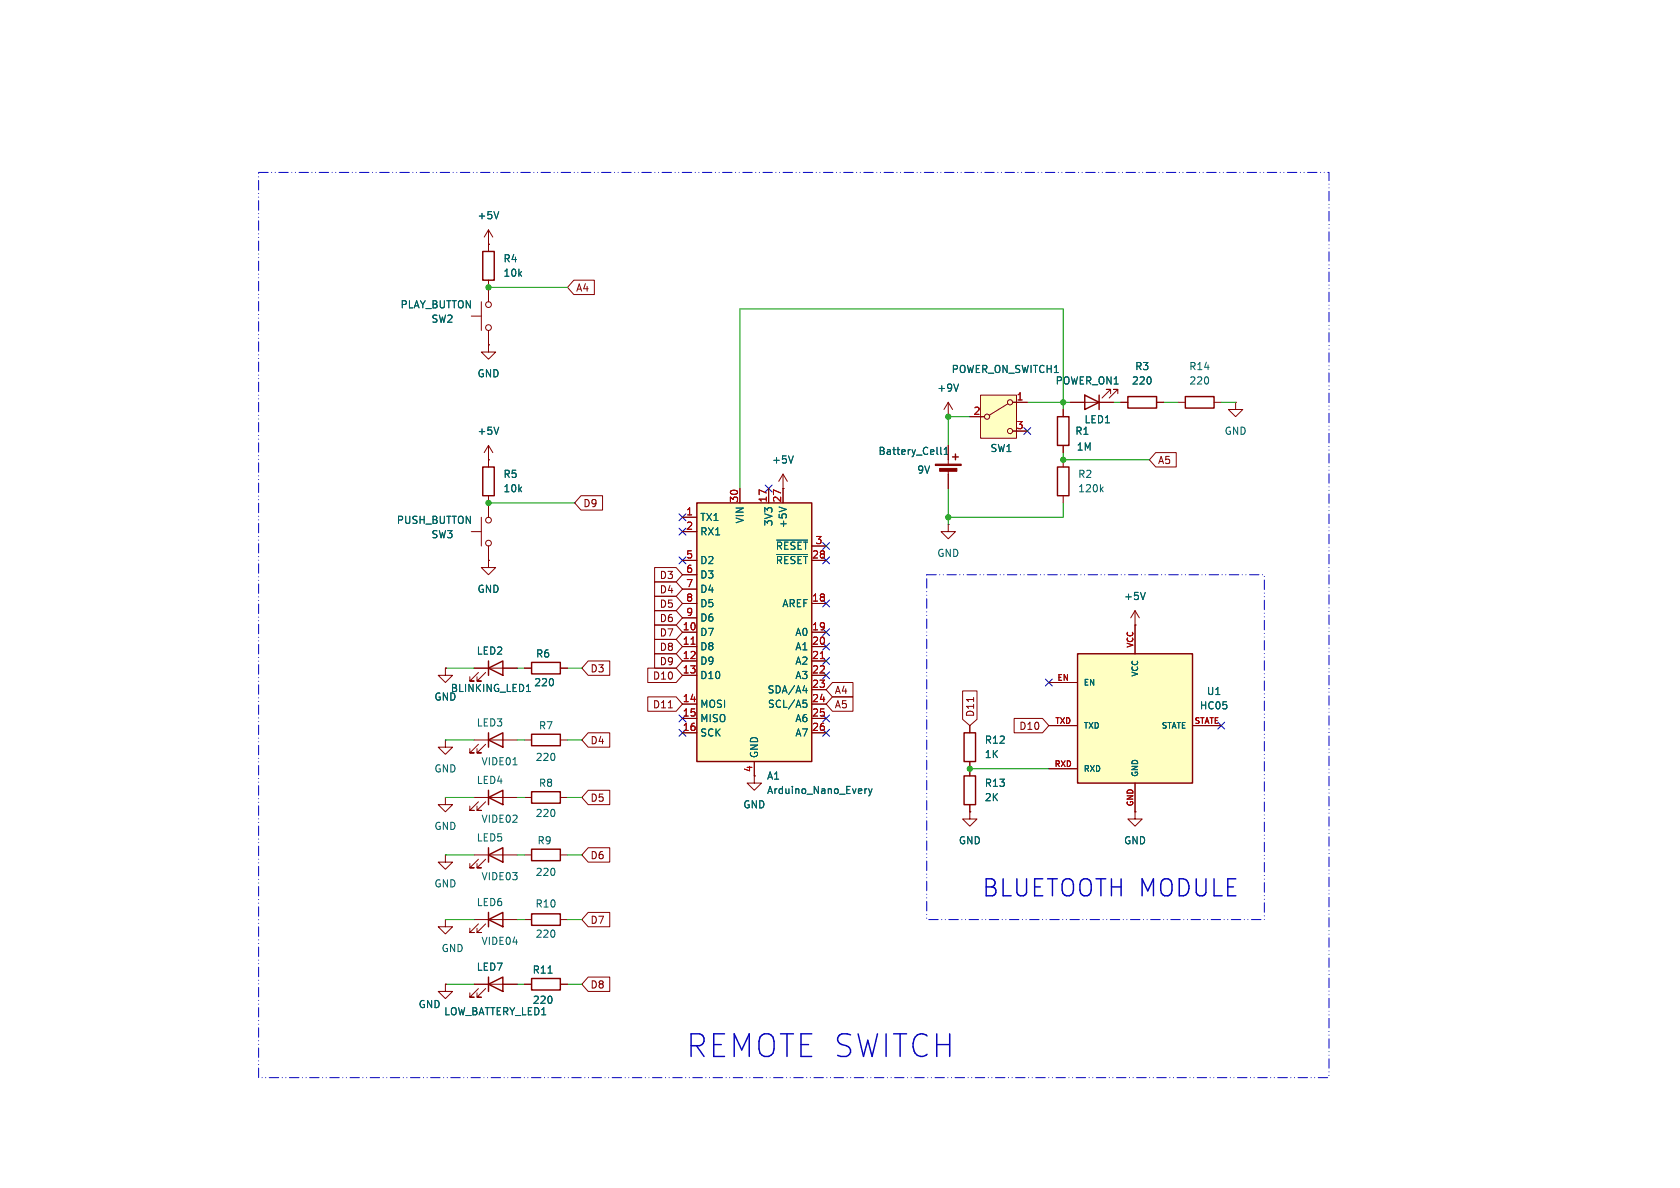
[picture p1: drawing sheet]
<svg xmlns="http://www.w3.org/2000/svg" width="297mm" height="210mm" viewBox="0 0 297 210" stroke-linecap="round" stroke-linejoin="round" font-family="sans-serif">
<g fill="none" stroke="#840000" stroke-width=".25">
<path d="M186.9 73.7h2.1v5h-2.1zM191.8 69.9l2.5 1.2-2.5 1.3zM194.3 69.9v2.5M85.3 82.6h2.1v5h-2.1zM168.4 80.8h1M168.9 80.3v1M186.9 82.6h2.1v5h-2.1zM94 117.1h5.1v2h-5.1zM86.4 130.8l2.5-1.3v2.6zM86.4 129.5v2.6M86.4 139.7v2.5M170.4 137.2h2.1v5h-2.1z"/>
<path d="M170.4 129.5h2.1v5.1h-2.1zM86.4 141l2.5-1.3v2.5zM86.4 162.6l2.5-1.3v2.5zM86.4 161.3v2.5"/>
</g>
<g fill="none" stroke="#840000" stroke-width=".18">
<path d="M86.4 78.7v3.9M86.4 78.7l-.8 1.3M86.4 78.7l.7 1.3M167.6 78.7v3.3M188 72.4v1.3M188 78.7v1.3M189.2 71.1h7.6M196.3 69.6v-.8h-.7h.7l-1.5 1.6M197.6 69.6v-.8h-.8h.8l-1.5 1.6M83.3 94h1.8M85.1 91.4v5.1M86.4 99.1v1.2h1.2l-1.2 1.3-1.3-1.3h1.3"/>
<path d="M86.4 99.1h.1M86.4 81.3h.1M86.4 87.6v3.8M86.4 96.5v2.6M138.4 86.4h.1M138.4 83.8l-.7 1.3M138.4 83.8l.8 1.3M138.4 83.8v2.6M167.6 92.7v1.3h1.3l-1.3 1.3-1.2-1.3h1.2M167.6 92.7h.1M167.6 83.1v3.3M188 81.3v1.3"/>
<path d="M188 87.6v1.3M92.7 118.1h1.3M99.1 118.1h1.2M83.8 130.8h7.6M84.6 131.6l-1.5 1.5h.7h-.7v-.8M85.9 131.6l-1.6 1.5h.8h-.8v-.8M171.4 128.3v1.2M171.4 134.6v2.6M78.7 151.1v1.3h1.3l-1.3 1.3-1.2-1.3h1.2M78.7 151.1h.1M78.7 141v1.2h1.3l-1.3 1.3-1.2-1.3h1.2M78.7 141h.1"/>
<path d="M83.8 141h7.6M84.6 141.7l-1.5 1.6h.7h-.7v-.8M85.9 141.7l-1.6 1.6h.8h-.8v-.8M171.4 143.5v1.3h1.3l-1.3 1.3-1.2-1.3h1.2M171.4 143.5h.1M171.4 142.2v1.3M78.7 162.6v1.2h1.3l-1.3 1.3-1.2-1.3h1.2M78.7 162.6h.1M83.8 162.6h7.6M84.6 163.3l-1.5 1.5h.7h-.7v-.7M85.9 163.3l-1.6 1.5h.8h-.8v-.7"/>
<circle cx="86.4" cy="96" r=".51"/>
<circle cx="86.4" cy="91.9" r=".51"/>
</g>
<g fill="#840000" stroke="#840000" stroke-width=".18">
<path d="M165.4 82h4.5v.3h-4.5z"/>
<path d="M166.1 82.8h3.1v.5h-3.1z"/>
</g>
<path d="M88.2 75.5l-.4 1.3M166.3 79.1v1.1l.2 .1M166.9 79.4l.4-.3v1.2M140.2 80.6l-.4 1.3M166.9 80.3h.7M194.7 86.5l.3 .4M195 86.1l-.5 .5M90.7 135.2h.7" fill="none" stroke="#006464" stroke-width=".18"/>
<path d="M173.4 69.9h6.3v7.6h-6.3z" fill="#ffffc2"/>
<g fill="none" stroke="#840000" stroke-width=".18">
<path d="M167.6 73.7h.1M167.6 71.1l-.7 1.3M167.6 71.1l.8 1.3M167.6 71.1v2.6M171.4 73.7h2.6M173.4 69.9h6.3v7.6h-6.3zM178.2 71.4l-3.3 2M179.1 71.1h2.5M179.1 76.2h2.5M198.1 71.1h1.3M204.5 71.1h1.2M208.3 71.1h1.2"/>
<path d="M214.6 71.1h1.3M218.4 71.1v1.3h1.3l-1.3 1.3-1.2-1.3h1.2M218.4 71.1h.1M78.7 118.1v1.3h1.3l-1.3 1.3-1.2-1.3h1.2M78.7 118.1h.1M83.8 118.1h7.6M84.6 118.9l-1.5 1.5h.7h-.7v-.8M85.9 118.9l-1.6 1.5h.8h-.8v-.8M78.7 130.8v1.3h1.3l-1.3 1.3-1.2-1.3h1.2M78.7 130.8h.1M92.7 130.8h1.3M99.1 130.8h1.2"/>
<path d="M92.7 141h1.3M92.7 151.1h1.3M99.1 141h1.2M99.1 151.1h1.2M200.7 143.5v1.3h1.2l-1.2 1.3-1.3-1.3h1.3M200.7 143.5h.1M92.7 162.6h1.3M99.1 162.6h1.2"/>
<circle cx="174.5" cy="73.7" r=".46"/>
<circle cx="178.6" cy="76.2" r=".46"/>
<circle cx="178.6" cy="71.1" r=".46"/>
</g>
<path d="M199.4 70.1h5.1v2h-5.1zM209.5 70.1h5.1v2h-5.1zM86.4 118.1l2.5-1.3v2.6zM86.4 116.8v2.6M94 129.8h5.1v2h-5.1zM94 140h5.1v2h-5.1zM94 150.1h5.1v2h-5.1zM94 161.5h5.1v2.1h-5.1z" fill="none" stroke="#840000" stroke-width=".25"/>
<path d="M169.5 67.9l-.5 1.3M93.1 122.2h.7" fill="none" stroke="#006464" stroke-width=".18"/>
<path d="M190.5 115.6h20.3v22.8h-20.3z" fill="#ffffc2"/>
<path d="M85.3 44.5h2.1v5h-2.1zM190.5 115.6h20.3v22.8h-20.3zM86.4 174l2.5-1.3v2.6zM86.4 172.7v2.6M94 173h5.1v2h-5.1z" fill="none" stroke="#840000" stroke-width=".25"/>
<g fill="none" stroke="#840000" stroke-width=".18">
<path d="M83.3 55.9h1.8M85.1 53.3v5.1M86.4 43.2h.1M86.4 40.6v3.9M86.4 49.5v3.8M86.4 58.4v2.6M86.4 40.6l-.8 1.3M86.4 40.6l.7 1.3M86.4 61v1.2h1.2l-1.2 1.3-1.3-1.3h1.3M86.4 61h.1M200.7 110.5h.1M200.7 108v7.6"/>
<path d="M200.7 108l-.8 1.2M200.7 108l.7 1.2M185.4 120.7h5.1M185.4 128.3h5.1M185.4 135.9h5.1M200.7 138.4v5.1M210.8 128.3h5.1M78.7 174v1.3h1.3l-1.3 1.2-1.2-1.2h1.2M78.7 174h.1M83.8 174h7.6M84.6 174.8l-1.5 1.5h.7h-.7v-.8M85.9 174.8l-1.6 1.5h.8h-.8v-.8"/>
<path d="M92.7 174h1.3M99.1 174h1.2"/>
<circle cx="86.4" cy="53.8" r=".51"/>
<circle cx="86.4" cy="57.9" r=".51"/>
</g>
<path d="M88.2 37.4l-.4 1.3M202.5 104.7l-.4 1.3M96.9 172h.7" fill="none" stroke="#006464" stroke-width=".18"/>
<path d="M123.2 88.9h20.3v45.7h-20.3z" fill="#ffffc2"/>
<path d="M123.2 88.9h20.3v45.7h-20.3zM86.4 151.1l2.5-1.2v2.5zM86.4 149.9v2.5" fill="none" stroke="#840000" stroke-width=".25"/>
<g fill="none" stroke="#840000" stroke-width=".18">
<path d="M86.4 43.2h.1M86.4 43.2v1.3M86.4 49.5v3.8M86.4 58.4v2.6M101.4 49.5h3.7v2.6h-3.7l-1.1-1.3zM86.4 61h.1M167.6 73.7h.1M167.6 78.7v2.6M171.4 73.7h2.6M179.1 71.1h2.5M179.1 76.2h2.5M188 72.4v1.3"/>
<path d="M188 78.7v1.3M189.2 71.1h2.6M194.3 71.1h2.5M198.1 71.1h1.3M204.5 71.1h1.2M86.4 81.3h.1M86.4 99.1h.1M86.4 81.3v1.3M86.4 87.6v3.8M86.4 96.5v2.6M102.7 87.6h3.8v2.6h-3.8l-1.1-1.3zM120.6 91.4h2.6"/>
<path d="M120.6 94h2.6M120.6 99.1h2.6M130.8 86.4v2.5M135.9 86.4v2.5M138.4 86.4h.1M138.4 86.4v2.5M143.5 99.1h2.5M143.5 96.5h2.5M167.6 83.8v2.6M204.3 80h3.6v2.6h-3.6l-1.1-1.3zM78.7 118.1h.1M83.8 118.1h2.6"/>
<path d="M88.9 118.1h2.5M92.7 118.1h1.3M99.1 118.1h1.2M104 116.8h3.8v2.6h-3.8l-1.1-1.3zM114.5 118.1h5l1.1 1.3-1.1 1.3h-5zM115.7 107.9h3.8l1.1 1.3-1.1 1.3h-3.8zM115.7 115.6h3.8l1.1 1.2-1.1 1.3h-3.8zM115.7 113h3.8l1.1 1.3-1.1 1.3h-3.8zM115.7 110.5h3.8l1.1 1.3-1.1 1.2h-3.8zM115.7 100.3h3.8l1.1 1.3-1.1 1.3h-3.8zM115.7 102.9h3.8l1.1 1.2-1.1 1.3h-3.8zM115.7 105.4h3.8l1.1 1.3-1.1 1.3h-3.8z"/>
<path d="M120.6 101.6h2.6M120.6 104.1h2.6M120.6 106.7h2.6M120.6 109.2h2.6M120.6 111.8h2.6M120.6 114.3h2.6M120.6 116.8h2.6M120.6 119.4h2.6M143.5 106.7h2.5M143.5 111.8h2.5M143.5 114.3h2.5M143.5 116.8h2.5"/>
<path d="M143.5 119.4h2.5M200.7 110.5h.1M200.7 110.5v5.1M104 139.7h3.8v2.5h-3.8l-1.1-1.2zM104 129.5h3.8v2.6h-3.8l-1.1-1.3zM114.5 123.2h5l1.1 1.3-1.1 1.2h-5zM118.2 125.1h.7M120.6 124.5h2.6M120.6 127h2.6M120.6 129.5h2.6M133.3 134.6v3.8h1.3l-1.3 1.3-1.2-1.3h1.2M143.5 124.5h2.5"/>
<path d="M143.5 127h2.5M143.5 129.5h2.5M143.5 121.9h2.5M147.2 120.6h3.6v2.6h-3.6l-1.2-1.3zM147.2 123.2h3.6v2.5h-3.6l-1.2-1.2zM170.2 122.1h2.5v5.1l-1.3 1.1-1.2-1.1zM171.4 128.3v1.2M171.4 134.6v2.6M172.1 123.3v.7M179.3 127h5l1.1 1.3-1.1 1.2h-5zM185.4 120.7h5.1M185.4 128.3h5.1"/>
<path d="M185.4 135.9h5.1M200.7 138.4v5.1M210.8 128.3h5.1M83.8 151.1h7.6M84.6 151.9l-1.5 1.5h.7h-.7v-.7M85.9 151.9l-1.6 1.5h.8h-.8v-.7M104 149.9h3.8v2.5h-3.8l-1.1-1.3zM171.4 143.5h.1M171.4 142.2v1.3M200.7 143.5h.1M78.7 174h.1M83.8 174h2.6"/>
<path d="M88.9 174h2.5M92.7 174h1.3M99.1 174h1.2M104 172.7h3.8v2.6h-3.8l-1.1-1.3zM104 161.3h3.8v2.5h-3.8l-1.1-1.2z"/>
</g>
<path d="M122.2 113.9h.7M145 116.4h.7" fill="none" stroke="#a90000" stroke-width=".18"/>
<g fill="none" stroke="#006464" stroke-width=".18">
<path d="M88.2 37.4l-.4 1.3M88.2 75.5l-.4 1.3M166.3 79.1v1.1l.2 .1M166.9 79.4l.4-.3v1.2M169.5 67.9l-.5 1.3M137.3 95.5h5.5M137.3 98h5.5M137.7 89.6l1.3 .5M140.2 80.6l-.4 1.3M166.9 80.3h.7M202.5 104.7l-.4 1.3M93.1 122.2h.7"/>
<path d="M141.9 122.1h.8M142 123.8h.6M142.1 124.3h.3l.3 .2-.2 .5h-.4M142.5 121.7v.8M153.3 139.4l-.4 .3M153.6 139.4l.3 .9M154.2 139.4l-.3 .9M153.9 140.3l-.3 .4M96.9 172h.7"/>
</g>
<g fill="none" stroke="#009600" stroke-width=".18">
<path d="M86.4 50.8h13.9M171.4 73.7h-3.8v5M181.6 71.1h7.6M188 72.4v-17.8h-57.2v31.8M196.8 71.1h1.3M205.7 71.1h2.6M215.9 71.1h2.5M86.4 88.9h15.2M167.6 86.4v6.3M188 80v1.3h15.2M188 88.9v2.5h-20.4M78.7 118.1h5.1"/>
<path d="M91.4 118.1h1.3M100.3 118.1h2.6M78.7 130.8h5.1M91.4 130.8h1.3M100.3 130.8h2.6M171.4 135.9h14M78.7 141h5.1M78.7 151.1h5.1M91.4 141h1.3M91.4 151.1h1.3M100.3 141h2.6M100.3 151.1h2.6"/>
<path d="M78.7 174h5.1M78.7 162.6h5.1M91.4 174h1.3M91.4 162.6h1.3M100.3 174h2.6M100.3 162.6h2.6"/>
</g>
<g fill="none" stroke="#000084" stroke-width=".18">
<path d="M181 75.6l1.2 1.2M182.2 75.6l-1.2 1.2M120 98.5l1.3 1.2M120 93.4l1.3 1.2M120 90.8l1.3 1.2M121.3 98.5l-1.3 1.2M121.3 93.4l-1.3 1.2M121.3 90.8l-1.3 1.2M135.3 85.8l1.2 1.2M136.5 85.8l-1.2 1.2M145.4 95.9l1.3 1.2M145.4 98.5l1.3 1.2"/>
<path d="M146.7 95.9l-1.3 1.2M146.7 98.5l-1.3 1.2M145.4 111.2l1.3 1.2M145.4 113.7l1.3 1.2M145.4 116.2l1.3 1.2M145.4 118.8l1.3 1.2M145.4 106.1l1.3 1.2M146.7 111.2l-1.3 1.2M146.7 113.7l-1.3 1.2M146.7 116.2l-1.3 1.2M146.7 118.8l-1.3 1.2M146.7 106.1l-1.3 1.2"/>
<path d="M120 126.4l1.3 1.2M120 128.9l1.3 1.2M121.3 126.4l-1.3 1.2M121.3 128.9l-1.3 1.2M145.4 126.4l1.3 1.2M145.4 128.9l1.3 1.2M146.7 126.4l-1.3 1.2M146.7 128.9l-1.3 1.2M184.8 120l1.2 1.3M186 120l-1.2 1.3M215.3 127.7l1.2 1.2M216.5 127.7l-1.2 1.2"/>
</g>
<path d="M45.7 30.5h189.2v160h-189.2zM163.8 101.6h59.7v61h-59.7z" fill="none" stroke="#0000c2" stroke-width=".18" stroke-dasharray="1.7 .6 0 .6 0 .6"/>
<g fill="#009600" stroke="#009600" stroke-width=".18">
<circle cx="188" cy="81.3" r=".46"/>
<circle cx="167.6" cy="91.4" r=".46"/>
<circle cx="167.6" cy="73.7" r=".46"/>
<circle cx="188" cy="71.1" r=".46"/>
<circle cx="171.4" cy="135.9" r=".46"/>
<circle cx="86.4" cy="50.8" r=".46"/>
<circle cx="86.4" cy="88.9" r=".46"/>
</g>
<text font-size="5.6" fill="#0000c2" x="121.2" y="187.3">REMOTE SWITCH</text>
<text font-size="4.2" fill="#0000c2" x="173.5" y="158.9">BLUETOOTH MODULE</text>
<g font-size="1.8" fill="#006464">
<text x="84.3" y="39">+5V</text>
<text x="88.9" y="46.6">R4</text>
<text x="88.9" y="49.1">10k</text>
<text x="70.7" y="54.7">PLAY_BUTTON</text>
<text x="76.2" y="57.3">SW2</text>
<text x="200.6" y="65.6">R3</text>
<text x="210.1" y="65.6">R14</text>
<text x="84.3" y="66.9">GND</text>
<text x="165.6" y="69.4">+9V</text>
<text x="168.1" y="66.1">POWER_ON_SWITCH1</text>
<text x="186.5" y="68.2">POWER_ON1</text>
<text x="200" y="68.2">220</text>
<text x="210.2" y="68.2">220</text>
<text x="84.3" y="77.1">+5V</text>
<text x="190" y="77.1">R1</text>
<text x="191.6" y="75">LED1</text>
<text x="216.4" y="77.1">GND</text>
<text x="136.4" y="82.1">+5V</text>
<text x="155.2" y="80.6">Battery_Cell1</text>
<text x="162.1" y="83.9">9V</text>
<text x="175" y="80.1">SW1</text>
<text x="190.3" y="79.9">1M</text>
<text x="88.9" y="84.7">R5</text>
<text x="88.9" y="87.2">10k</text>
<text x="190.5" y="84.7">R2</text>
<text x="190.5" y="87.2">120k</text>
<text x="70" y="92.8">PUSH_BUTTON</text>
<text x="76.2" y="95.4">SW3</text>
<text x="123.7" y="92.3">TX1</text>
<text x="123.7" y="94.8">RX1</text>
<text x="131.7" y="92.6" transform="rotate(-90 131.7 92.6)">VIN</text>
<text x="136.8" y="93.1" transform="rotate(-90 136.8 93.1)">3V3</text>
<text x="139.3" y="93.5" transform="rotate(-90 139.3 93.5)">+5V</text>
<text x="123.7" y="99.9">D2</text>
<text x="137.1" y="97.4">~{RESET}</text>
<text x="137.1" y="99.9">~{RESET}</text>
<text x="165.6" y="98.7">GND</text>
<text x="84.3" y="105">GND</text>
<text x="123.7" y="102.5">D3</text>
<text x="123.7" y="105">D4</text>
<text x="123.7" y="107.5">D5</text>
<text x="138.2" y="107.5">AREF</text>
<text x="198.6" y="106.3">+5V</text>
<text x="123.7" y="110.1">D6</text>
<text x="123.7" y="112.6">D7</text>
<text x="140.5" y="112.6">A0</text>
<text x="84.2" y="115.9">LED2</text>
<text x="94.7" y="116.4">R6</text>
<text x="123.7" y="115.2">D8</text>
<text x="123.7" y="117.7">D9</text>
<text x="140.5" y="115.2">A1</text>
<text x="140.5" y="117.7">A2</text>
<text x="76.7" y="124.1">GND</text>
<text x="79.6" y="122.5">BLINKING_LED1</text>
<text x="94.4" y="121.5">220</text>
<text x="123.7" y="120.2">D10</text>
<text x="123.7" y="125.3">MOSI</text>
<text x="135.6" y="122.8">SDA/A4</text>
<text x="135.7" y="125.3">SCL/A5</text>
<text x="140.5" y="120.2">A3</text>
<text x="212" y="125.6">HC05</text>
<text x="213.3" y="123.1">U1</text>
<text x="84.2" y="128.6">LED3</text>
<text x="95.2" y="129.1">R7</text>
<text x="123.7" y="127.9">MISO</text>
<text x="123.7" y="130.4">SCK</text>
<text x="140.5" y="127.9">A6</text>
<text x="140.5" y="130.4">A7</text>
<text x="174" y="131.7">R12</text>
<text x="76.7" y="136.8">GND</text>
<text x="85" y="135.5">VIDE01</text>
<text x="94.6" y="134.7">220</text>
<text x="134.2" y="134.1" transform="rotate(-90 134.2 134.1)">GND</text>
<text x="174" y="134.2">1K</text>
<text x="84.2" y="138.8">LED4</text>
<text x="95.2" y="139.3">R8</text>
<text x="131.3" y="143.1">GND</text>
<text x="135.5" y="138">A1</text>
<text x="135.5" y="140.6">Arduino_Nano_Every</text>
<text x="174" y="141.8">2K</text>
<text x="174" y="139.3">R13</text>
<text x="76.7" y="146.9">GND</text>
<text x="84.2" y="148.9">LED5</text>
<text x="85" y="145.6">VIDE02</text>
<text x="94.6" y="144.6">220</text>
<text x="94.9" y="149.5">R9</text>
<text x="169.4" y="149.5">GND</text>
<text x="198.6" y="149.5">GND</text>
<text x="85" y="155.8">VIDE03</text>
<text x="94.6" y="155">220</text>
<text x="76.7" y="157.1">GND</text>
<text x="84.2" y="160.4">LED6</text>
<text x="94.6" y="160.6">R10</text>
<text x="85" y="167.2">VIDE04</text>
<text x="94.6" y="166">220</text>
<text x="78" y="168.5">GND</text>
<text x="84.2" y="171.8">LED7</text>
<text x="94.1" y="172.3">R11</text>
<text x="73.9" y="178.4">GND</text>
<text x="78.4" y="179.7">LOW_BATTERY_LED1</text>
<text x="94.1" y="177.6">220</text>
</g>
<g font-size="1.8" fill="#840000">
<text x="101.8" y="51.8">A4</text>
<text x="204.6" y="82.2">A5</text>
<text x="103" y="89.9">D9</text>
<text x="116.5" y="102.6">D3</text>
<text x="116.5" y="105.1">D4</text>
<text x="116.5" y="107.6">D5</text>
<text x="116.5" y="110.2">D6</text>
<text x="116.5" y="112.7">D7</text>
<text x="104.3" y="119.1">D3</text>
<text x="116.5" y="117.8">D9</text>
<text x="116.5" y="115.3">D8</text>
<text x="115.3" y="125.4">D11</text>
<text x="115.3" y="120.3">D10</text>
<text x="147.5" y="122.9">A4</text>
<text x="147.5" y="125.4">A5</text>
<text x="104.3" y="131.8">D4</text>
<text x="172.4" y="126.8" transform="rotate(-90 172.4 126.8)">D11</text>
<text x="180.1" y="129.2">D10</text>
<text x="133.1" y="136.6" transform="rotate(-90 133.1 136.6)">4</text>
<text x="104.3" y="141.9">D5</text>
<text x="104.3" y="152.1">D6</text>
<text x="104.3" y="163.5">D7</text>
<text x="104.3" y="174.9">D8</text>
</g>
<g font-size="1.8" fill="#a90000">
<text x="179.6" y="70.9">1</text>
<text x="172" y="73.4">2</text>
<text x="179.6" y="75.9">3</text>
<text x="130.6" y="88.9" transform="rotate(-90 130.6 88.9)">30</text>
<text x="135.6" y="88.9" transform="rotate(-90 135.6 88.9)">17</text>
<text x="138.2" y="88.9" transform="rotate(-90 138.2 88.9)">27</text>
<text x="121.2" y="91.2">1</text>
<text x="121.2" y="93.7">2</text>
<text x="121.2" y="98.8">5</text>
<text x="121.2" y="101.3">6</text>
<text x="143.5" y="98.8">28</text>
<text x="144.1" y="96.3">3</text>
<text x="121.2" y="103.9">7</text>
<text x="121.2" y="106.4">8</text>
<text x="143.5" y="106.4">18</text>
<text x="120.6" y="111.5">10</text>
<text x="121.2" y="109">9</text>
<text x="143.5" y="111.5">19</text>
<text x="120.6" y="114">11</text>
<text x="120.6" y="116.6">12</text>
<text x="120.6" y="119.1">13</text>
<text x="143.5" y="114">20</text>
<text x="143.5" y="116.6">21</text>
<text x="143.5" y="119.1">22</text>
<text x="120.6" y="124.2">14</text>
<text x="143.5" y="121.7">23</text>
<text x="143.5" y="124.2">24</text>
<text x="120.6" y="126.7">15</text>
<text x="120.6" y="129.3">16</text>
<text x="143.5" y="126.7">25</text>
<text x="143.5" y="129.3">26</text>
</g>
<g font-size="1.4" fill="#a90000">
<text x="200.4" y="114.6" transform="rotate(-90 200.4 114.6)">VCC</text>
<text x="186.8" y="120.4">EN</text>
<text x="186.5" y="128">TXD</text>
<text x="211.1" y="128">STATE</text>
<text x="186.3" y="135.6">RXD</text>
<text x="200.4" y="142.6" transform="rotate(-90 200.4 142.6)">GND</text>
</g>
<g font-size="1.4" fill="#006464">
<text x="201.4" y="119.7" transform="rotate(-90 201.4 119.7)">VCC</text>
<text x="191.5" y="121.4">EN</text>
<text x="191.5" y="129">TXD</text>
<text x="205.2" y="129">STATE</text>
<text x="191.5" y="136.6">RXD</text>
<text x="201.4" y="137.4" transform="rotate(-90 201.4 137.4)">GND</text>
</g>
</svg>
